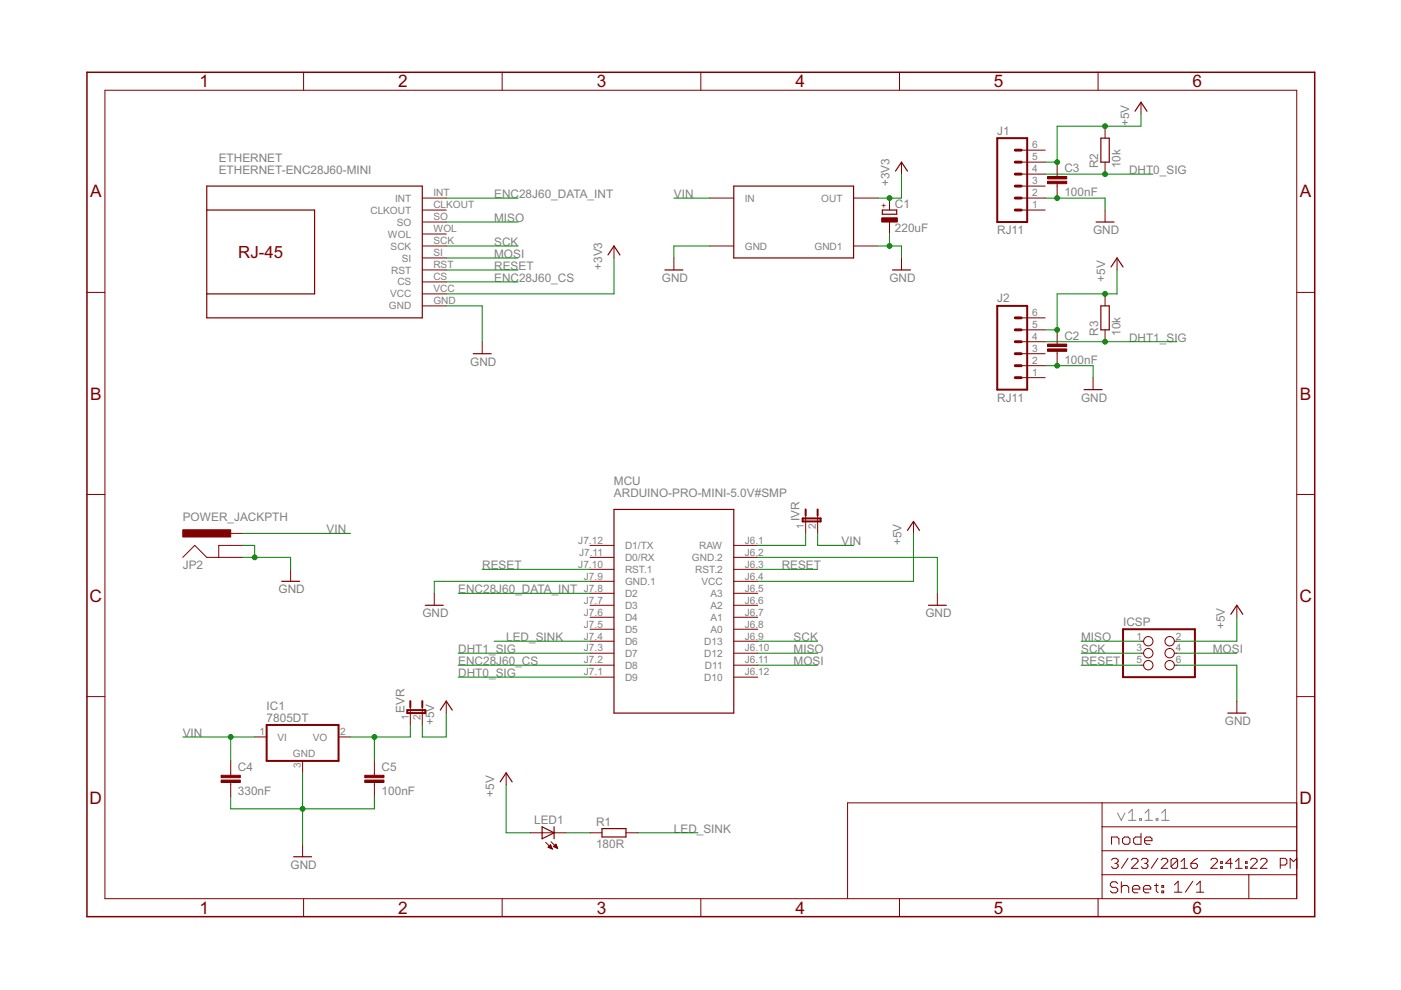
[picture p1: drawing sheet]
<svg xmlns="http://www.w3.org/2000/svg" width="297mm" height="210mm" viewBox="0 0 297 210" stroke-linecap="round" stroke-linejoin="round" font-family="sans-serif">
<path d="M236.9 172.4l.8 1.5 .8-1.5M239.3 172.4l.8-.8v2.3M239.3 173.9h1.5M241.6 173.5h.4v.4h-.4zM242.8 173.9h1.5M242.8 172.4l.8-.8v2.3M245.1 173.5h.4v.4h-.4zM246.3 173.9h1.6M246.3 172.4l.8-.8v2.3" fill="none" stroke="#808080" stroke-width=".21"/>
<path d="M211.4 29.3h6.4v17.8h-6.4zM211.4 64.9h6.4v17.7h-6.4zM170.2 109.9h3.8v.7h-3.8zM170.8 108v1.3M173.4 108v1.3M238.1 133.4h15.2v10.2h-15.2zM56.5 153.7h15.3v7.6h-15.3zM86.4 150.6h3.8v.6h-3.8zM87 148.7v1.2M89.5 148.7v1.2" fill="none" stroke="#800000" stroke-width=".42"/>
<g fill="none" stroke="#800000" stroke-width=".21">
<path d="M22.2 19.1h252.7v171.4h-252.7zM64.4 15.3v3.8M106.5 15.3v3.8M148.6 15.3v3.8M190.7 15.3v3.8M232.8 15.3v3.8M191.1 34.4v2.5M216.5 39.5h5.1M216.5 36.9h5.1M216.5 34.4h5.1M216.5 31.8h5.1M224.1 34.4v3"/>
<path d="M224.1 38.9v3.1M234.3 26.8v2.5M234.3 34.4v2.5M241.9 21.7v2.5M89.5 59.8h5.1M89.5 57.2h5.1M89.5 54.7h5.1M89.5 52.2h5.1M89.5 49.6h5.1M89.5 47.1h5.1M89.5 44.5h5.1M89.5 42h5.1"/>
<path d="M130.2 52.2v2.5M142.9 54.7v2.5M150.5 52.2h5.1M150.5 42h5.1M181 52.2h5.1M181 42h5.1M188.6 42v2.5M188.6 47.1v2.5M191.1 54.7v2.5M216.5 44.5h5.1M216.5 42h5.1M234.3 44.5v2.6"/>
<path d="M236.8 54.7v2.5M18.4 62h3.8M89.5 64.9h5.1M89.5 62.3h5.1M102.2 72.5v2.5M216.5 77.5h5.1M216.5 75h5.1M216.5 72.5h5.1M216.5 69.9h5.1M216.5 67.4h5.1M224.1 69.9v3.1M224.1 74.5v3"/>
<path d="M234.3 62.3v2.6M234.3 69.9v2.6M274.9 62h3.8M216.5 80.1h5.1M231.8 80.1v2.5M18.4 104.8h3.8M38.8 118.2l2.5-2.6 2.5 2.6h7.7M48.9 113.1h2.6M51.5 115.6h-5.1v2.6M125.1 115.6h5.1M125.1 118.2h5.1M155.6 115.6h5.1"/>
<path d="M155.6 118.2h5.1M170.8 109.3v3.8M173.4 109.3v3.8M193.7 110.6v2.5M274.9 104.8h3.8M61.6 120.7v2.6M92.1 125.8v2.5M125.1 136h5.1M125.1 138.5h5.1M125.1 120.7h5.1M125.1 123.3h5.1M125.1 125.8h5.1"/>
<path d="M125.1 128.3h5.1M125.1 130.9h5.1M125.1 133.4h5.1M155.6 136h5.1M155.6 138.5h5.1M155.6 120.7h5.1M155.6 123.3h5.1M155.6 125.8h5.1M155.6 128.3h5.1M155.6 130.9h5.1M155.6 133.4h5.1M198.7 125.8v2.5"/>
<path d="M241.9 136h.6M241.9 138.5h.6M249 136h.5M249 138.5h.5M262.2 128.3v2.6M18.4 147.7h3.8M54 156.3h2.5M71.8 156.3h2.5M87 149.9v3.8M89.5 149.9v3.8M94.6 148.7v2.5M125.1 141h5.1"/>
<path d="M125.1 143.6h5.1M155.6 141h5.1M155.6 143.6h5.1M241.9 141h.6M249 141h.5M262.2 148.7v2.5M274.9 147.7h3.8M48.9 161.3v3.1M48.9 165.9v3.1M64.2 161.3v2.6M64.2 179.1v2.6M79.4 161.3v3.1"/>
<path d="M79.4 165.9v3.1M107.3 163.9v2.5M112.4 176.6h7.6M115.7 178.6l1.4 1.4M116.2 179.6l.5-.5 .4 .9zM116.2 179.6h.7M116.3 179.5h.6M116.4 179.4h.4M116.5 179.8h.5M116.6 179.3h.2M116.7 179.2h.1M116.8 179.9h.3"/>
<path d="M116.8 178.5l1.4 1.4M117.3 179.5l.6-.5 .3 .9zM117.4 179.5h.7M117.5 179.4h.5M117.6 179.3h.4M117.7 179.6h.4M117.7 179.2h.2M117.8 179h.1M118 179.8h.2M125.1 176.6h2.5M132.7 176.6h2.6M233.7 170.2v20.3"/>
<path d="M233.7 175.3h41.2M235.7 179v-1.5h1.1l.4 .3v1.2M238 177.8l.4-.3h.8l.4 .3v.8l-.4 .4h-.8l-.4-.4zM241.9 176.7v2.3h-1.2l-.4-.4v-.8l.4-.3h1.2M242.7 178.2h1.5v-.4l-.3-.3h-.8l-.4 .3v.8l.4 .4h.8M274.9 170.2h-95.2v20.3M64.4 190.5v3.9M106.5 190.5v3.9M117.1 180h.1M148.6 190.5v3.9M190.7 190.5v3.9M232.8 190.5v3.9"/>
<path d="M233.7 185.5h41.2M233.7 180.4h41.2M235.6 182.4l.4-.4h.7l.4 .4v.3l-.4 .3M236.4 183h.3M236.7 183l.4 .4v.3l-.4 .4h-.7l-.4-.4M237 187.3l-.4-.3h-.8l-.4 .3v.4l.4 .4h.8l.4 .4v.4l-.4 .4h-.8l-.4-.4M237.7 187v2.3M237.7 188.1l.4-.4h.8l.4 .4v1.2M239.2 182l-1.4 2.1M239.9 182.4l.3-.4h.7l.4 .4v.3l-1.4 1.4h1.4M240.1 188.5h1.6v-.4l-.4-.4h-.8l-.4 .4v.8l.4 .4h.8M242 182.4l.3-.4h.7l.4 .4v.3l-.4 .3"/>
<path d="M242.4 188.5h1.6v-.4l-.4-.4h-.8l-.4 .4v.8l.4 .4h.8M242.7 183h.3M243 183l.4 .4v.3l-.4 .4h-.7l-.3-.4M244.8 187.7h.8M245.2 187.3v1.6l.4 .4M245.5 182l-1.4 2.1M246.2 182.4l.3-.4h.7l.4 .4v.3l-1.4 1.4h1.4M246.3 187.7h.4v.4h-.4zM246.3 188.9h.4v.4h-.4zM249 187.6l.8-.8v2.4M249 189.2h1.6M249.7 182.4l-.4-.4h-.7l-.3 .4v1.3"/>
<path d="M249.7 182.4v1.3l-.4 .4h-.7l-.3-.4M249.7 182.4l-1.4 1.3M250.4 184.1h1.4M250.4 182.7l.7-.7v2.1M252.5 183h1.1l.3 .4v.3l-.3 .4h-.8l-.3-.4zM252.9 186.8l-1.6 2.4M253.7 189.2h1.5M253.7 187.6l.8-.8v2.4M253.9 182l-.7 .4-.7 .6M256.7 182.4l.3-.4h.8l.3 .4v.3l-1.4 1.4h1.4M258.8 182.7h.4v.3h-.4zM258.8 183.7h.4v.4h-.4z"/>
<path d="M261.3 183h-1.4l1-1v2.1M262 184.1h1.4M262 182.7l.7-.7v2.1M264.1 182.7h.3v.3h-.3zM264.1 183.7h.3v.4h-.3zM264.8 185.5v5M265.1 182.4l.4-.4h.7l.3 .4v.3l-1.4 1.4h1.4M267.2 182.4l.4-.4h.7l.3 .4v.3l-1.4 1.4h1.4M271.4 183.4h1.1l.3-.4v-.6l-.3-.4h-1.1v2.1M275 182l-.8 .7-.7-.7v2.1"/>
<circle cx="243.5" cy="136" r=".99"/>
<circle cx="243.5" cy="138.5" r=".99"/>
<circle cx="248" cy="138.5" r=".99"/>
<circle cx="248" cy="136" r=".99"/>
<circle cx="243.5" cy="141" r=".99"/>
<circle cx="248" cy="141" r=".99"/>
</g>
<g fill="none" stroke="#800000" stroke-width=".25">
<path d="M43.8 39.5h45.7v27.9h-45.7zM155.6 39.5h25.4v15.2h-25.4zM189.9 36.3l1.2-1.9 1.3 1.9M233.4 29.3h1.8v5.1h-1.8zM240.6 23.6l1.3-1.9 1.3 1.9M43.8 44.5h22.9v17.8h-22.9M128.9 54.1l1.3-1.9 1.2 1.9M141 57.2h3.8M187.1 44.5h3v.9h-3zM189.2 57.2h3.8M232.4 47.1h3.8M235.6 56.6l1.2-1.9 1.3 1.9"/>
<path d="M100.3 75h3.8M233.4 64.9h1.8v5h-1.8zM229.8 82.6h3.9M130.2 108h25.4v43.2h-25.4zM192.4 112.5l1.3-1.9 1.2 1.9M59.7 123.3h3.8M90.2 128.3h3.8M196.8 128.3h3.8M261 130.2l1.2-1.9 1.3 1.9M93.3 150.6l1.3-1.9 1.3 1.9M260.3 151.2h3.8M106 165.8l1.3-1.9 1.3 1.9"/>
<path d="M114.9 175.3l2.6 1.3-2.6 1.2zM117.5 175.3v2.5M127.6 175.7h5.1v1.8h-5.1zM62.3 181.7h3.8"/>
</g>
<path d="M18.4 15.3h260.3v179.1h-260.3z" fill="none" stroke="#800000" stroke-width=".32"/>
<g fill="#800000" stroke="#800000" stroke-width=".21">
<path d="M38.8 112.3h10.1v1.6h-10.1z"/>
<path d="M222.1 74h4.1v.5h-4.1z"/>
<path d="M222.1 73h4.1v.5h-4.1z"/>
<path d="M222.1 38.4h4.1v.5h-4.1z"/>
<path d="M222.1 37.4h4.1v.5h-4.1z"/>
<path d="M186.9 46.2h3.3v.9h-3.3z"/>
<path d="M46.9 165.4h4v.5h-4z"/>
<path d="M46.9 164.4h4v.5h-4z"/>
<path d="M77.3 165.4h4.1v.5h-4.1z"/>
<path d="M77.3 164.4h4.1v.5h-4.1z"/>
</g>
<path d="M215.2 39.5h1.3M215.2 34.4h1.3M215.2 36.9h1.3M215.2 31.8h1.3M215.2 42h1.3M215.2 44.5h1.3M215.2 75h1.3M215.2 77.5h1.3M215.2 69.9h1.3M215.2 72.5h1.3M215.2 67.4h1.3M215.2 80.1h1.3" fill="none" stroke="#800000" stroke-width=".61"/>
<g fill="none" stroke="#008000" stroke-width=".21">
<path d="M191.1 36.9v5.1h-5M221.6 36.9h22.9M241.9 24.2v2.6h-17.8v7.6h-2.5M94.6 52.2h15.3M94.6 42h15.3M94.6 47.1h15.3M94.6 54.7h15.3M94.6 57.2h15.3M94.6 59.8h15.3M130.2 54.7v7.6h-35.6M142.9 42h7.6M150.5 52.2h-7.6v2.5"/>
<path d="M186.1 52.2h5v2.5M188.6 49.6v2.6M221.6 42h12.7v2.5M236.8 57.2v5.1h-12.7v7.6h-2.5M94.6 64.9h7.6v7.6M221.6 77.5h10.2v2.6M221.6 72.5h27.9M51.5 118.2h10.1v2.5M51.5 115.6h2.5v2.6M51.5 113.1h22.8M160.7 118.2h38v7.6M170.8 113.1v2.5h-10.1"/>
<path d="M173.4 113.1v2.5h7.6M193.7 113.1v10.2h-33M97.2 138.5h27.9M97.2 125.8h27.9M102.2 120.7h22.9M104.8 136h20.3M125.1 123.3h-33v2.5M160.7 138.5h12.7M160.7 136h12.7M160.7 120.7h12.7M229.2 138.5h12.7M229.2 136h12.7"/>
<path d="M249.5 138.5h12.7M262.2 130.9v5.1h-12.7M38.8 156.3h15.2M48.9 156.3v5M79.4 156.3v5M87 153.7v2.6h-12.7M94.6 151.2v5.1h-5.1v-2.6M97.2 141h27.9M97.2 143.6h27.9M160.7 141h12.7M229.2 141h12.7M249.5 141h12.7v7.7"/>
<path d="M48.9 169v2.5h30.5v-2.5M64.2 163.9v15.2M107.3 166.4v10.2h5.1M120 176.6h5.1M135.3 176.6h12.7"/>
</g>
<g fill="#008000" stroke="#008000" stroke-width=".21">
<circle cx="188.6" cy="52.2" r=".51"/>
<circle cx="224.1" cy="42" r=".51"/>
<circle cx="224.1" cy="77.5" r=".51"/>
<circle cx="54" cy="118.2" r=".51"/>
<circle cx="64.2" cy="171.5" r=".51"/>
<circle cx="48.9" cy="156.3" r=".51"/>
<circle cx="234.3" cy="72.5" r=".51"/>
<circle cx="234.3" cy="36.9" r=".51"/>
<circle cx="188.6" cy="42" r=".51"/>
<circle cx="224.1" cy="69.9" r=".51"/>
<circle cx="234.3" cy="62.3" r=".51"/>
<circle cx="224.1" cy="34.4" r=".51"/>
<circle cx="234.3" cy="26.8" r=".51"/>
<circle cx="79.4" cy="156.3" r=".51"/>
</g>
<g font-size="4.1" fill="#800000">
<text x="42.3" y="18.5">1</text>
<text x="84.4" y="18.5">2</text>
<text x="126.5" y="18.5">3</text>
<text x="168.6" y="18.5">4</text>
<text x="210.7" y="18.5">5</text>
<text x="252.9" y="18.5">6</text>
<text x="19.1" y="41.9">A</text>
<text x="275.6" y="41.9">A</text>
<text x="19.1" y="84.7">B</text>
<text x="275.6" y="84.7">B</text>
<text x="19" y="127.6">C</text>
<text x="275.5" y="127.6">C</text>
<text x="19" y="170.4">D</text>
<text x="275.5" y="170.4">D</text>
<text x="42.3" y="193.7">1</text>
<text x="84.4" y="193.7">2</text>
<text x="126.5" y="193.7">3</text>
<text x="168.6" y="193.7">4</text>
<text x="210.7" y="193.7">5</text>
<text x="252.9" y="193.7">6</text>
</g>
<text font-size="4" fill="#800000" x="50.5" y="54.7">RJ-45</text>
<g font-size="2.8" fill="#808080">
<text x="211.4" y="28.5">J1</text>
<text x="239.4" y="26.8" transform="rotate(-90 239.4 26.8)">+5V</text>
<text x="46.4" y="34.4">ETHERNET</text>
<text x="232.8" y="35.6" transform="rotate(-90 232.8 35.6)">R2</text>
<text x="237.6" y="35.6" transform="rotate(-90 237.6 35.6)">10k</text>
<text x="46.4" y="36.9">ETHERNET-ENC28J60-MINI</text>
<text x="104.8" y="42">ENC28J60_DATA_INT</text>
<text x="142.9" y="42">VIN</text>
<text x="188.6" y="39.5" transform="rotate(-90 188.6 39.5)">+3V3</text>
<text x="225.7" y="41.6">100nF</text>
<text x="225.7" y="36.5">C3</text>
<text x="239.4" y="36.9">DHT0_SIG</text>
<text x="104.8" y="47.1">MISO</text>
<text x="189.7" y="44">C1</text>
<text x="104.8" y="52.1">SCK</text>
<text x="189.7" y="49.1">220uF</text>
<text x="211.4" y="49.6">RJ11</text>
<text x="231.8" y="49.6">GND</text>
<text x="104.8" y="54.7">MOSI</text>
<text x="104.8" y="57.2">RESET</text>
<text x="104.8" y="59.8">ENC28J60_CS</text>
<text x="127.6" y="57.2" transform="rotate(-90 127.6 57.2)">+3V3</text>
<text x="140.3" y="59.8">GND</text>
<text x="188.6" y="59.8">GND</text>
<text x="234.3" y="59.8" transform="rotate(-90 234.3 59.8)">+5V</text>
<text x="211.4" y="64.1">J2</text>
<text x="232.8" y="71.2" transform="rotate(-90 232.8 71.2)">R3</text>
<text x="237.6" y="71.2" transform="rotate(-90 237.6 71.2)">10k</text>
<text x="99.7" y="77.5">GND</text>
<text x="225.7" y="77.2">100nF</text>
<text x="225.7" y="72.1">C2</text>
<text x="239.4" y="72.5">DHT1_SIG</text>
<text x="211.4" y="85.2">RJ11</text>
<text x="229.2" y="85.2">GND</text>
<text x="130.2" y="105.5">ARDUINO-PRO-MINI-5.0V#SMP</text>
<text x="130.2" y="102.9">MCU</text>
<text x="38.8" y="110.6">POWER_JACKPTH</text>
<text x="69.2" y="113.1">VIN</text>
<text x="169.5" y="110.6" transform="rotate(-90 169.5 110.6)">IVR</text>
<text x="178.4" y="115.6">VIN</text>
<text x="191.1" y="115.6" transform="rotate(-90 191.1 115.6)">+5V</text>
<text x="38.8" y="120.7">JP2</text>
<text x="59.1" y="125.8">GND</text>
<text x="97.2" y="125.8">ENC28J60_DATA_INT</text>
<text x="102.2" y="120.7">RESET</text>
<text x="165.7" y="120.7">RESET</text>
<text x="89.5" y="130.9">GND</text>
<text x="196.2" y="130.9">GND</text>
<text x="107.3" y="135.9">LED_SINK</text>
<text x="168.3" y="135.9">SCK</text>
<text x="229.2" y="135.9">MISO</text>
<text x="238.1" y="132.8">ICSP</text>
<text x="259.7" y="133.4" transform="rotate(-90 259.7 133.4)">+5V</text>
<text x="97.2" y="141">ENC28J60_CS</text>
<text x="97.2" y="138.5">DHT1_SIG</text>
<text x="97.2" y="143.6">DHT0_SIG</text>
<text x="168.3" y="138.5">MISO</text>
<text x="168.3" y="141">MOSI</text>
<text x="229.2" y="138.5">SCK</text>
<text x="229.2" y="141">RESET</text>
<text x="257.2" y="138.5">MOSI</text>
<text x="56.5" y="153.1">7805DT</text>
<text x="56.5" y="150.5">IC1</text>
<text x="85.7" y="151.2" transform="rotate(-90 85.7 151.2)">EVR</text>
<text x="92.1" y="153.7" transform="rotate(-90 92.1 153.7)">+5V</text>
<text x="259.7" y="153.7">GND</text>
<text x="38.8" y="156.3">VIN</text>
<text x="50.4" y="163.5">C4</text>
<text x="80.9" y="163.5">C5</text>
<text x="50.4" y="168.6">330nF</text>
<text x="80.9" y="168.6">100nF</text>
<text x="104.8" y="169" transform="rotate(-90 104.8 169)">+5V</text>
<text x="113.2" y="174.8">LED1</text>
<text x="126.4" y="179.9">180R</text>
<text x="126.4" y="175.1">R1</text>
<text x="142.9" y="176.6">LED_SINK</text>
<text x="61.6" y="184.2">GND</text>
</g>
<g font-size="2.4" fill="#808080">
<text x="218.9" y="34">5</text>
<text x="218.9" y="31.5">6</text>
<text x="91.9" y="41.6">INT</text>
<text x="218.9" y="41.6">2</text>
<text x="218.9" y="39.1">3</text>
<text x="218.9" y="36.6">4</text>
<text x="78.5" y="45.3">CLKOUT</text>
<text x="83.8" y="42.8">INT</text>
<text x="84.1" y="47.8">SO</text>
<text x="91.9" y="46.7">SO</text>
<text x="91.9" y="44.2">CLKOUT</text>
<text x="157.9" y="42.8">IN</text>
<text x="174.1" y="42.8">OUT</text>
<text x="218.9" y="44.2">1</text>
<text x="82.2" y="50.4">WOL</text>
<text x="82.8" y="52.9">SCK</text>
<text x="91.9" y="51.8">SCK</text>
<text x="91.9" y="49.3">WOL</text>
<text x="157.9" y="52.9">GND</text>
<text x="172.7" y="52.9">GND1</text>
<text x="82.9" y="58">RST</text>
<text x="85.2" y="55.5">SI</text>
<text x="91.9" y="59.4">CS</text>
<text x="91.9" y="56.9">RST</text>
<text x="91.9" y="54.3">SI</text>
<text x="82.4" y="65.6">GND</text>
<text x="82.7" y="63.1">VCC</text>
<text x="84.2" y="60.5">CS</text>
<text x="91.9" y="64.5">GND</text>
<text x="91.9" y="62">VCC</text>
<text x="218.9" y="69.6">5</text>
<text x="218.9" y="67">6</text>
<text x="218.9" y="77.2">2</text>
<text x="218.9" y="74.6">3</text>
<text x="218.9" y="72.1">4</text>
<text x="218.9" y="79.7">1</text>
<text x="170.5" y="112.1" transform="rotate(-90 170.5 112.1)">1</text>
<text x="173" y="112.1" transform="rotate(-90 173 112.1)">2</text>
<text x="122.6" y="115.3">J7.12</text>
<text x="122.8" y="117.8">J7.11</text>
<text x="132.5" y="116.4">D1/TX</text>
<text x="132.5" y="118.9">D0/RX</text>
<text x="146.7" y="118.9">GND.2</text>
<text x="148.2" y="116.4">RAW</text>
<text x="157.9" y="115.3">J6.1</text>
<text x="157.9" y="117.8">J6.2</text>
<text x="122.6" y="120.4">J7.10</text>
<text x="123.8" y="122.9">J7.9</text>
<text x="123.8" y="125.4">J7.8</text>
<text x="132.5" y="121.5">RST.1</text>
<text x="132.5" y="124">GND.1</text>
<text x="147.4" y="121.5">RST.2</text>
<text x="148.7" y="124">VCC</text>
<text x="157.9" y="120.4">J6.3</text>
<text x="157.9" y="122.9">J6.4</text>
<text x="157.9" y="125.4">J6.5</text>
<text x="123.8" y="128">J7.7</text>
<text x="123.8" y="130.5">J7.6</text>
<text x="132.5" y="126.6">D2</text>
<text x="132.5" y="129.1">D3</text>
<text x="132.5" y="131.6">D4</text>
<text x="150.6" y="126.6">A3</text>
<text x="150.6" y="129.1">A2</text>
<text x="150.6" y="131.6">A1</text>
<text x="157.9" y="128">J6.6</text>
<text x="157.9" y="130.5">J6.7</text>
<text x="123.8" y="133.1">J7.5</text>
<text x="123.8" y="135.6">J7.4</text>
<text x="132.5" y="134.2">D5</text>
<text x="132.5" y="136.7">D6</text>
<text x="149.3" y="136.7">D13</text>
<text x="150.6" y="134.2">A0</text>
<text x="157.9" y="133.1">J6.8</text>
<text x="157.9" y="135.6">J6.9</text>
<text x="240.9" y="135.6">1</text>
<text x="249.3" y="135.6">2</text>
<text x="123.8" y="138.1">J7.3</text>
<text x="123.8" y="140.7">J7.2</text>
<text x="123.8" y="143.2">J7.1</text>
<text x="132.5" y="139.2">D7</text>
<text x="132.5" y="141.8">D8</text>
<text x="149.3" y="139.2">D12</text>
<text x="149.5" y="141.8">D11</text>
<text x="157.9" y="138.1">J6.10</text>
<text x="157.9" y="140.7">J6.11</text>
<text x="157.9" y="143.2">J6.12</text>
<text x="240.9" y="138.1">3</text>
<text x="240.9" y="140.7">5</text>
<text x="249.3" y="138.1">4</text>
<text x="249.3" y="140.7">6</text>
<text x="132.5" y="144.3">D9</text>
<text x="149.3" y="144.3">D10</text>
<text x="55" y="155.9">1</text>
<text x="72.1" y="155.9">2</text>
<text x="86.6" y="152.7" transform="rotate(-90 86.6 152.7)">1</text>
<text x="89.2" y="152.7" transform="rotate(-90 89.2 152.7)">2</text>
<text x="58.9" y="157">VI</text>
<text x="62.1" y="160.6">GND</text>
<text x="66.3" y="157">VO</text>
<text x="63.8" y="162.9" transform="rotate(-90 63.8 162.9)">3</text>
</g>
<text font-size="2" fill="#800000" x="188" y="44.1" transform="rotate(-90 188 44.1)">+</text>
</svg>
